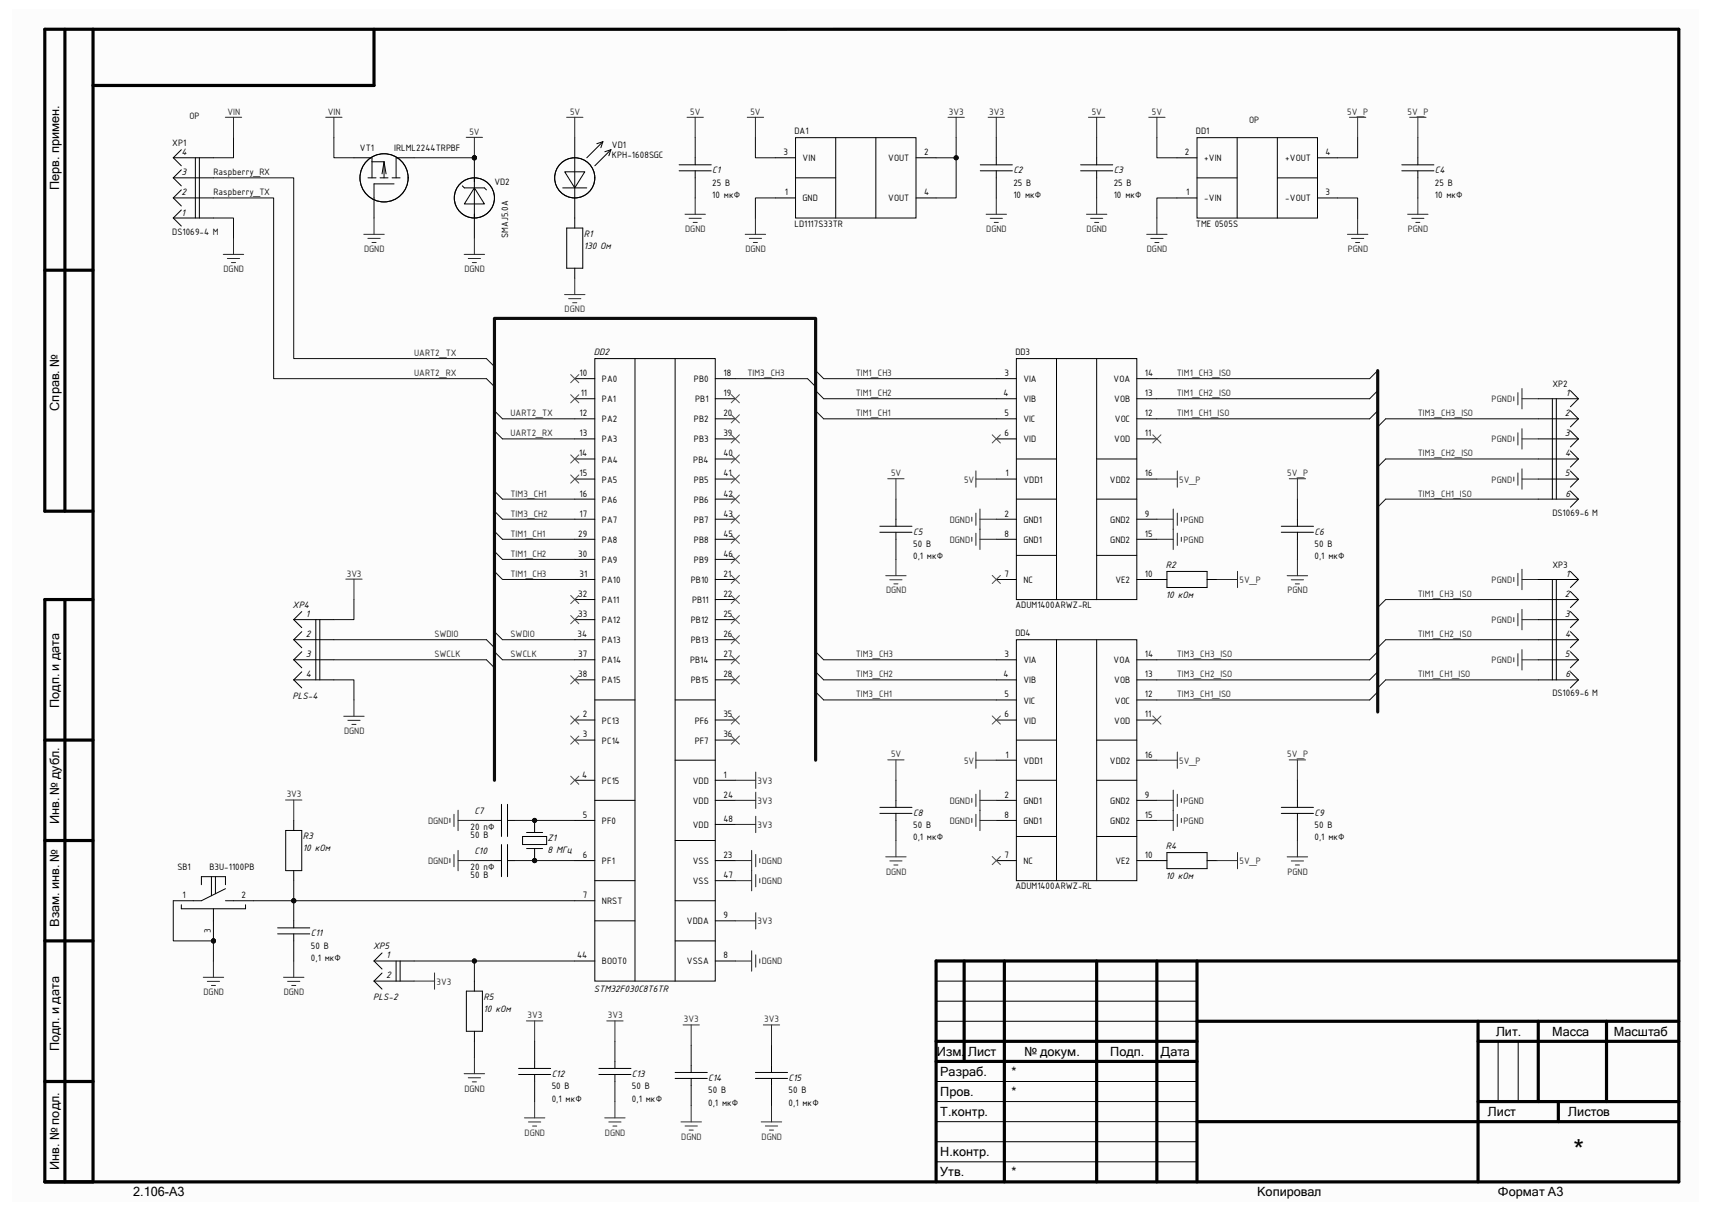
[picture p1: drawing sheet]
<svg xmlns="http://www.w3.org/2000/svg" width="297mm" height="210mm" viewBox="0 0 297 210" stroke-linecap="round" stroke-linejoin="round" font-family="sans-serif">
<path d="M2.2 1.6h292.5v206.8h-292.5z" fill-rule="evenodd" fill="#fcfcfc"/>
<g fill="none" stroke="#000" stroke-width=".55">
<path d="M11.3 5.1v83.6M16.1 5.1v199.9M64.9 5.1v9.7h-48.8M7.8 46.9h8.3M16.1 88.7h-8.3v-83.6h283.5v199.9h-283.5v-101h8.3M11.3 104v101M7.8 128.3h8.3M7.8 145.8h8.3M7.8 163.2h8.3M167.3 166.7v17.4M174.2 166.7v38.3M190.3 166.7v38.3"/>
<path d="M200.7 166.7v38.3M207.7 177.1h83.6M207.7 166.7v38.3M256.4 177.1v27.9M266.9 177.1v13.9M278.7 177.1v13.9M291.3 166.7h-128.9v38.3M7.8 187.6h8.3M162.4 180.6h45.3M162.4 184.1h45.3M207.7 194.5h83.6M256.4 180.6h34.9"/>
<path d="M256.4 191h34.9M270.4 191v3.5"/>
</g>
<g fill="none" stroke="#000" stroke-width=".17">
<path d="M97.6 32.6h4.2M98 29.8h3.5l-1.8 2.8zM98.3 39.5h2.8v7h-2.8zM99.7 23.9v15.6M104.6 24.6l-2.8 2.8M104.6 24.6l-1.1 .3M104.6 24.6l-.4 1M106 26l-2.8 2.8M106 26l-1.1 .3M106 26l-.4 1M117.8 29.6h5.6M117.8 28.6h5.6"/>
<path d="M120.6 27.4v1.2M120.6 29.6v1.2M134.5 34.3h3.5M134.5 27.4h3.5M138 23.9h20.9v13.9h-20.9zM138 30.8h7M145 23.9v13.9M152 23.9v13.9M158.9 34.3h3.5M158.9 27.4h3.5M170.1 29.6h5.5M170.1 28.6h5.5"/>
<path d="M172.8 27.4v1.2M172.8 29.6v1.2M187.5 29.6h5.5M187.5 28.6h5.5M190.3 27.4v1.2M190.3 29.6v1.3M204.2 27.4h3.5M204.2 34.3h3.5M207.7 23.9h20.9v13.9h-20.9zM207.7 30.9h6.9M214.6 23.9v13.9M221.6 30.9h7"/>
<path d="M221.6 23.9v13.9M228.6 27.4h3.5M228.6 34.3h3.5M243.2 29.6h5.6M243.2 28.6h5.6M246 27.4v1.2M246 29.6v1.3M99.7 46.5v1.8M172.8 65.7h3.5M172.8 69.2h3.5M172.8 72.6h3.5M172.8 76.1h3.5"/>
<path d="M176.3 62.2h20.9v41.8h-20.9zM176.3 79.6h7M183.3 62.2v41.8M190.3 62.2v41.8M190.3 79.6h6.9M197.2 65.7h3.5M197.2 69.2h3.5M197.2 72.6h3.5M197.2 76.1h3.5M152.6 92.3h5.6M152.6 91.3h5.6M155.4 90v1.3"/>
<path d="M155.4 92.3v1.2M172.8 83.1h3.5M172.8 90h3.5M172.8 93.5h3.5M176.3 86.6h7M176.3 96.3h7M190.3 86.6h6.9M190.3 96.3h6.9M197.2 83.1h3.5M197.2 90h3.5M197.2 93.5h3.5M222.3 92.3h5.6"/>
<path d="M222.3 91.3h5.6M225.1 90v1.3M225.1 92.3v1.2M172.8 100.5h3.5M172.8 114.4h3.5M172.8 117.9h3.5M176.3 110.9h20.9v41.8h-20.9zM183.3 110.9v41.8M190.3 110.9v41.8M197.2 100.5h3.5M197.2 114.4h3.5M197.2 117.9h3.5"/>
<path d="M155.4 138.8v1.2M172.8 131.8h3.5M172.8 138.8h3.5M172.8 121.4h3.5M172.8 124.9h3.5M176.3 128.4h7M176.3 135.3h7M190.3 128.4h6.9M190.3 135.3h6.9M197.2 131.8h3.5M197.2 138.8h3.5M197.2 121.4h3.5"/>
<path d="M197.2 124.9h3.5M225.1 138.8v1.2M152.6 141.1h5.6M152.6 140h5.6M155.4 141.1v1.2M172.8 149.2h3.5M172.8 142.3h3.5M176.3 145.1h7M190.3 145.1h6.9M197.2 149.2h3.5M197.2 142.3h3.5M222.3 141.1h5.6"/>
<path d="M222.3 140h5.6M225.1 141.1v1.2M162.4 177.1h45.3M162.4 173.6h45.3M162.4 170.1h45.3M117.1 187h5.6M117.1 186h5.6M119.9 184.8v1.2M119.9 187v1.3M131.1 187h5.5M131.1 186h5.5M133.8 184.8v1.2"/>
<path d="M133.8 187v1.3M162.4 198h45.3M162.4 194.5h45.3M162.4 191h45.3M162.4 187.6h45.3M259.9 180.6v10.4M263.4 180.6v10.4M162.4 201.5h45.3"/>
<circle cx="99.7" cy="30.8" r="3.5"/>
</g>
<path d="M172.1 99.8l1.5 1.4M173.6 99.8l-1.5 1.4M172.1 148.5l1.5 1.5M173.6 148.5l-1.5 1.5" fill="none" stroke="#4c4c4c" stroke-width=".17"/>
<g fill="none" stroke="#262626" stroke-width=".17">
<path d="M98.3 20.3h2.8M99.7 20.3v3.6M118.8 37.2h3.6M119.2 20.3h2.8M119.5 37.9h2.2M120.3 38.6h.7M120.6 20.3v3.6M120.6 34.3v2.9M129.6 20.3h2.9M131.1 20.3v3.6M131.1 37.8v2.8M164.5 20.3h2.8"/>
<path d="M165.9 20.3v3.6M171.1 37.2h3.5M171.4 20.3h2.9M171.8 37.9h2.1M172.5 38.6h.7M172.8 20.3v3.6M172.8 34.3v2.9M188.5 37.2h3.5M188.8 20.3h2.9M189.2 37.9h2.1M189.9 38.6h.7M190.3 20.3v3.6"/>
<path d="M190.3 34.3v2.9M199.3 20.3h2.8M200.7 20.3v3.6M200.7 37.8v2.8M235.5 37.8v2.8M244.2 37.2h3.5M244.9 37.9h2.1M245.6 38.6h.7M246 34.3v2.9M38.7 44.1h3.6M39.4 44.8h2.2M40.2 45.5h.7"/>
<path d="M40.5 41.3v2.8M129.3 40.6h3.5M130 41.3h2.1M130.7 42.1h.7M198.9 40.6h3.6M199.6 41.3h2.2M200.4 42.1h.7M233.8 40.6h3.5M234.5 41.3h2.1M235.2 42.1h.7M168.6 89.7v.7M168.6 93.2v.7"/>
<path d="M169.3 81.7v2.8M169.3 89v2.1M169.3 92.5v2.1M169.3 83.1h3.5M170 88.3v7M170 90h2.8M170 93.5h2.8M200.7 90h2.8M200.7 93.5h2.8M203.5 88.3v7M204.2 89v2.1M204.2 92.5v2.1"/>
<path d="M204.9 89.7v.7M204.9 93.2v.7M223.3 99.8h3.6M225.1 97v2.8M224 100.6h2.1M224.7 101.3h.7M168.6 138.4v.8M169.3 130.4v2.8M169.3 137.7v2.2M169.3 131.8h3.5M170 137v7M170 138.8h2.8"/>
<path d="M200.7 138.8h2.8M203.5 137v7M204.2 137.7v2.2M204.9 138.5v.7M168.6 141.9v.7M169.3 141.2v2.1M170 142.3h2.8M200.7 142.3h2.8M204.2 141.2v2.1M204.9 141.9v.7M223.3 148.6h3.6M224 149.3h2.1"/>
<path d="M224.7 150h.7M225.1 145.8v2.8"/>
</g>
<g fill="none" stroke="#2e2e2e" stroke-width=".17">
<path d="M234.1 20.3h2.9M235.5 20.3v3.6M244.6 20.3h2.8M246 20.3v3.6M97.9 51.1h3.6M98.7 51.8h2.1M99.4 52.5h.7M99.7 48.3v2.8M153.7 99.8h3.5M154 83h2.8M155.4 83v3.6M155.4 97v2.8"/>
<path d="M200.7 83.1h3.5M204.2 81.7v2.8M223.7 83h2.8M225.1 83v3.6M154.4 100.5h2.1M155.1 101.3h.7M154 131.8h2.8M155.4 131.8v3.5M200.7 131.8h3.5M204.2 130.4v2.9M223.7 131.8h2.8M225.1 131.8v3.5"/>
<path d="M153.7 148.6h3.5M154.4 149.3h2.1M155.1 150h.7M155.4 145.8v2.8M118.5 177.7h2.8M119.9 177.7v3.6M132.4 177.7h2.9M133.8 177.7v3.6M118.1 194.6h3.6M118.9 195.3h2.1M119.6 196h.7M119.9 191.7v2.9"/>
<path d="M132.1 194.6h3.5M132.8 195.3h2.1M133.5 196h.7M133.8 191.7v2.9"/>
</g>
<circle cx="82.3" cy="27.4" r=".35" fill="#0e0e0e"/>
<circle cx="82.3" cy="27.4" r=".35" fill="none" stroke="#0e0e0e" stroke-width=".17"/>
<path d="M82.3 27.4v4.1" fill="none" stroke="#000" stroke-width=".17"/>
<circle cx="82.3" cy="27.4" r=".35" fill="#0e0e0e"/>
<circle cx="82.3" cy="27.4" r=".35" fill="none" stroke="#0e0e0e" stroke-width=".17"/>
<g fill="none" stroke="#000" stroke-width=".17">
<path d="M30.1 37.8h6.9M30.1 34.3h6.9M30.1 30.8h6.9M30.1 27.4h6.9M30.1 34.3l1.4 1.4M30.1 37.8l1.4 1.4M30.1 30.8l1.4 1.4M30.1 27.4l1.4 1.4M31.5 36.4l-1.4 1.4M31.5 32.9l-1.4 1.4M31.5 29.4l-1.4 1.4M31.5 26l-1.4 1.4"/>
<path d="M33.9 27.4v10.4M34.6 27.4v10.4M80.2 32.2l.4 .4h3.4l.4 .3M82.3 32.6l1.7 2.8h-3.4zM82.3 30.8v10.5"/>
<circle cx="82.3" cy="34.3" r="3.5"/>
</g>
<path d="M80.9 23.8h2.8M82.3 23.8v3.6" fill="none" stroke="#262626" stroke-width=".17"/>
<circle cx="82.3" cy="27.4" r=".35" fill="#0e0e0e"/>
<circle cx="82.3" cy="27.4" r=".35" fill="none" stroke="#0e0e0e" stroke-width=".17"/>
<g fill="none" stroke="#262626" stroke-width=".17">
<path d="M39.1 20.3h2.8M40.5 20.3v3.6M56.5 20.3h2.8M57.9 20.3v3.6M64.9 37.8v2.8M63.1 40.6h3.6M63.8 41.3h2.1M64.5 42.1h.7M80.5 44.1h3.6M81.2 44.8h2.2M81.9 45.5h.8M82.3 41.3v2.8"/>
<path d="M78.1 141.9v.7M78.1 148.9v.7M78.8 141.2v2.1M78.8 148.2v2.1M79.5 140.5v3.5M79.5 147.5v3.5M79.5 142.3h2.8M79.5 149.2h2.8"/>
</g>
<g fill="none" stroke="#000" stroke-width=".17">
<path d="M61.4 27.4h3.1v3.4M63.8 30.8h1.4M64.5 28.1h2.1M65.9 30.8h1.4M66.6 28.1v2.7M66.6 28.1l.4 2M66.6 28.1l-.3 2M68 30.8h1.4M68.4 31.9h-3.5v5.9M71.9 27.4h-3.2v3.4M87 139.5v5.6M88 139.5v5.6"/>
<path d="M85.8 142.3h1.2M85.8 149.2h1.2M87 146.5v5.5M88 146.5v5.5M88 142.3h1.3M88 149.2h1.3"/>
<circle cx="66.6" cy="30.8" r="4.2"/>
</g>
<path d="M49.5 138.7h2.9M51 138.7v3.6" fill="none" stroke="#2e2e2e" stroke-width=".17"/>
<circle cx="37" cy="163.2" r=".35" fill="#0e0e0e"/>
<circle cx="37" cy="163.2" r=".35" fill="none" stroke="#0e0e0e" stroke-width=".17"/>
<path d="M30.1 156.2h3.4M37 159.7v3.5" fill="none" stroke="#000" stroke-width=".17"/>
<circle cx="37" cy="163.2" r=".35" fill="#0e0e0e"/>
<circle cx="37" cy="163.2" r=".35" fill="none" stroke="#0e0e0e" stroke-width=".17"/>
<g fill="none" stroke="#000" stroke-width=".17">
<path d="M31.5 156.9v.7h11.1v-.7M34.9 153.4v-1.4h4.2v1.4M36.7 152v3.3M37 157.6v2.1M37.4 152v3M39.1 154.1l-4.2 2.1h-1.4M39.1 156.2h4.9M49.6 144h2.8v7h-2.8zM51 142.3v1.7M51 151v1.7M51 159.7v1.2M48.2 162h5.5"/>
<path d="M48.2 160.9h5.5M51 162v1.2M64.9 166.7h7M64.9 170.1h7M64.9 170.1l1.4 1.4M64.9 166.7l1.4 1.4M66.3 165.3l-1.4 1.4M66.3 168.7l-1.4 1.4M68.7 166.7v3.4M69.4 166.7v3.4M80.9 171.9h2.8v6.9h-2.8zM82.3 170.1v1.8"/>
<path d="M82.3 178.8v1.8"/>
</g>
<path d="M35.3 169.5h3.5M36 170.2h2.1M36.7 170.9h.7M37 166.7v2.8M49.2 169.5h3.5M49.9 170.2h2.1M50.6 170.9h.7M51 166.7v2.8M80.5 186.2h3.6M81.2 186.9h2.2M81.9 187.6h.8M82.3 183.4v2.8" fill="none" stroke="#262626" stroke-width=".17"/>
<path d="M71.9 170.1h3.5M75.4 168.7v2.9" fill="none" stroke="#2e2e2e" stroke-width=".17"/>
<circle cx="92.7" cy="149.2" r=".35" fill="#0e0e0e"/>
<circle cx="92.7" cy="149.2" r=".35" fill="none" stroke="#0e0e0e" stroke-width=".17"/>
<path d="M92.7 147.2v2" fill="none" stroke="#000" stroke-width=".17"/>
<circle cx="92.7" cy="149.2" r=".35" fill="#0e0e0e"/>
<g fill="none" stroke="#0e0e0e" stroke-width=".17">
<path d="M84.4 62.2l1.4 1.4M84.4 65.7l1.4 1.4M85.8 71.2l1.4 1.4M85.8 74.7l1.4 1.4M140.1 65.7l1.4 1.4M240.4 72.6l-1.4 1.4M240.4 79.6l-1.4 1.4M85.8 85.2l1.4 1.4M85.8 88.7l1.4 1.3M85.8 92.1l1.4 1.4M85.8 95.6l1.4 1.4M85.8 99.1l1.4 1.4"/>
<path d="M240.4 86.6l-1.4 1.4M84.4 110.9l1.4 1.4M84.4 114.4l1.4 1.4M85.8 109.5l1.4 1.4M85.8 113l1.4 1.4M240.4 104l-1.4 1.4M240.4 110.9l-1.4 1.4M240.4 117.9l-1.4 1.4M30.1 156.2v7h6.9v3.5"/>
<circle cx="92.7" cy="149.2" r=".35"/>
</g>
<g fill="none" stroke="#000" stroke-width=".17">
<path d="M99.7 65.7h3.5M99.7 69.2h3.5M99.7 72.6h3.5M99.7 76.1h3.5M99.7 79.6h3.5M103.2 62.2h20.9v107.9h-20.9zM110.2 62.2v107.9M117.1 62.2v107.9M124.1 65.7h3.5M124.1 69.2h3.5M124.1 72.6h3.5M124.1 76.1h3.5"/>
<path d="M124.1 79.6h3.5M266.9 69.2h6.9M266.9 72.6h6.9M266.9 76.1h6.9M266.9 79.6h6.9M269.3 69.2v17.4M270 69.2v17.4M272.4 71.2l1.4 1.4M272.4 67.8l1.4 1.4M272.4 74.7l1.4 1.4M272.4 78.2l1.4 1.4M273.8 69.2l-1.4 1.3"/>
<path d="M273.8 72.6l-1.4 1.4M273.8 76.1l-1.4 1.4M273.8 79.6l-1.4 1.4M99.7 83.1h3.5M99.7 86.6h3.5M99.7 90h3.5M99.7 93.5h3.5M99.7 97h3.5M124.1 83.1h3.5M124.1 86.6h3.5M124.1 90h3.5M124.1 93.5h3.5"/>
<path d="M124.1 97h3.5M202.4 99.1h7v2.8h-7zM266.9 83.1h6.9M266.9 86.6h6.9M272.4 81.7l1.4 1.4M272.4 85.2l1.4 1.4M272.4 99.1l1.4 1.4M273.8 83.1l-1.4 1.4M273.8 86.6l-1.4 1.4M51 107.5h6.9M51 110.9h6.9M51 114.4h6.9"/>
<path d="M51 117.9h6.9M51 110.9l1.4 1.4M51 107.5l1.4 1.3M51 114.4l1.4 1.4M51 117.9l1.4 1.4M52.4 106.1l-1.4 1.4M52.4 109.5l-1.4 1.4M52.4 113l-1.4 1.4M52.4 116.5l-1.4 1.4M54.8 107.5v10.4M55.5 107.5v10.4M99.7 100.5h3.5"/>
<path d="M99.7 104h3.5M99.7 107.5h3.5M99.7 110.9h3.5M99.7 114.4h3.5M99.7 117.9h3.5M124.1 100.5h3.5M124.1 104h3.5M124.1 107.5h3.5M124.1 110.9h3.5M124.1 114.4h3.5M124.1 117.9h3.5M200.7 100.5h1.7"/>
<path d="M209.4 100.5h1.7M266.9 100.5h6.9M266.9 104h6.9M266.9 107.5h6.9M266.9 110.9h6.9M266.9 114.4h6.9M266.9 117.9h6.9M269.3 100.5v17.4M270 100.5v17.4M272.4 102.6l1.4 1.4M272.4 106.1l1.4 1.4M272.4 109.5l1.4 1.4"/>
<path d="M272.4 113l1.4 1.4M272.4 116.5l1.4 1.4M273.8 100.5l-1.4 1.4M273.8 104l-1.4 1.4M273.8 107.5l-1.4 1.3M273.8 110.9l-1.4 1.4M273.8 114.4l-1.4 1.4M273.8 117.9l-1.4 1.4M99.7 135.3h3.5M99.7 124.9h3.5M99.7 128.3h3.5M103.2 138.8h7"/>
<path d="M103.2 121.4h7M117.1 121.4h7M117.1 131.8h7M124.1 135.3h3.5M124.1 124.9h3.5M124.1 128.3h3.5M124.1 138.8h3.5M90.7 145.1h4.1v1.4h-4.1zM91.4 144.4h2.7M91.4 147.2h2.7M92.7 142.3v2.1M99.7 142.3h3.5"/>
<path d="M99.7 149.2h3.5M99.7 156.2h3.5M103.2 159.7h7M103.2 152.7h7M117.1 156.2h7M117.1 145.8h7M124.1 149.2h3.5M124.1 159.7h3.5M124.1 152.7h3.5M124.1 143h3.5M200.7 149.2h1.7M202.4 147.9h7v2.7h-7z"/>
<path d="M209.4 149.2h1.7M99.7 166.7h3.5M117.1 163.2h7M124.1 166.7h3.5M90 186.3h5.5M90 185.3h5.5M92.8 184.1v1.2M92.8 186.3v1.3M103.9 186.3h5.6M103.9 185.3h5.6M106.7 184.1v1.2M106.7 186.3v1.3"/>
</g>
<g fill="none" stroke="#262626" stroke-width=".17">
<path d="M262.6 68.8v.7M262.6 75.8v.7M263.3 68.1v2.1M263.3 75.1v2.1M264 67.4v3.5M264 74.3v3.6M264 69.2h2.9M264 76.1h2.9M262.6 82.7v.7M263.3 82v2.1M263.3 99.4v2.2M264 81.3v3.5"/>
<path d="M264 98.7v3.6M264 83.1h2.9M262.6 100.1v.7M262.6 107.1v.7M262.6 114.1v.7M263.3 106.4v2.1M263.3 113.4v2.1M264 105.7v3.5M264 112.7v3.5M264 100.5h2.9M264 107.5h2.9M264 114.4h2.9"/>
<path d="M59.6 124.2h3.6M60.3 124.9h2.2M61 125.6h.8M61.4 121.4v2.8M127.6 135.3h3.5M127.6 138.8h3.5M131.1 133.9v2.8M131.1 137.4v2.8M127.6 143h3.5M127.6 159.7h3.5M127.6 152.7h2.8M127.6 149.2h2.8"/>
<path d="M130.4 147.5v7M131.1 141.6v2.8M131.1 148.2v2.1M131.1 151.7v2.1M131.1 158.3v2.8M131.8 148.9v.7M131.8 152.4v.7M127.6 166.7h2.8M130.4 164.9v3.5M131.1 165.6v2.1M131.8 166.3v.7"/>
</g>
<g fill="none" stroke="#2e2e2e" stroke-width=".17">
<path d="M214.7 99.1v2.8M60 100.4h2.8M61.4 100.4v3.6M211.1 100.5h3.6M211.1 149.2h3.6M214.7 147.8v2.9M91.3 177h2.9M92.8 177v3.6M105.3 177h2.8M106.7 177v3.6M91 193.9h3.5M91.7 194.6h2.1"/>
<path d="M92.4 195.3h.7M92.8 191v2.9M104.9 193.9h3.5M105.6 194.6h2.1M106.3 195.3h.7M106.7 191v2.9"/>
</g>
<g fill="none" stroke="#4c4c4c" stroke-width=".17">
<path d="M99 65l1.4 1.4M99 68.4l1.4 1.5M99 78.9l1.4 1.4M100.4 65l-1.4 1.4M100.4 68.4l-1.4 1.5M100.4 78.9l-1.4 1.4M126.9 78.9l1.4 1.4M126.9 75.4l1.4 1.4M126.9 71.9l1.4 1.4M126.9 68.4l1.4 1.5M128.3 78.9l-1.4 1.4M128.3 75.4l-1.4 1.4"/>
<path d="M128.3 71.9l-1.4 1.4M128.3 68.4l-1.4 1.5M99 82.4l1.4 1.4M100.4 82.4l-1.4 1.4M126.9 99.8l1.4 1.4M126.9 96.3l1.4 1.4M126.9 92.8l1.4 1.4M126.9 89.3l1.4 1.5M126.9 85.9l1.4 1.4M126.9 82.4l1.4 1.4M128.3 99.8l-1.4 1.4M128.3 96.3l-1.4 1.4"/>
<path d="M128.3 92.8l-1.4 1.4M128.3 89.3l-1.4 1.5M128.3 85.9l-1.4 1.4M128.3 82.4l-1.4 1.4M99 106.7l1.4 1.5M99 117.2l1.4 1.4M99 103.3l1.4 1.4M100.4 106.7l-1.4 1.5M100.4 117.2l-1.4 1.4M100.4 103.3l-1.4 1.4M126.9 117.2l1.4 1.4M126.9 113.7l1.4 1.4"/>
<path d="M126.9 110.2l1.4 1.4M126.9 106.7l1.4 1.5M126.9 103.3l1.4 1.4M128.3 106.7l-1.4 1.5M128.3 117.2l-1.4 1.4M128.3 113.7l-1.4 1.4M128.3 110.2l-1.4 1.4M128.3 103.3l-1.4 1.4M99 124.2l1.4 1.4M99 127.6l1.4 1.5M99 134.6l1.4 1.4M100.4 124.2l-1.4 1.4"/>
<path d="M100.4 127.6l-1.4 1.5M100.4 134.6l-1.4 1.4M126.9 127.6l1.4 1.5M126.9 124.2l1.4 1.4M128.3 127.6l-1.4 1.5M128.3 124.2l-1.4 1.4"/>
</g>
<path d="M141.5 131.8v-76.6h-55.7v80.1" fill="none" stroke="#0e0e0e" stroke-width=".55"/>
<circle cx="37" cy="163.2" r=".35" fill="#0e0e0e"/>
<g fill="none" stroke="#0e0e0e" stroke-width=".17">
<path d="M37 34.3h10.5v31.4h36.9M37 37.8h3.5v3.5M37 30.8h14v31.4h33.4M40.5 23.9v3.5h-3.5M44 156.2h7"/>
<circle cx="37" cy="163.2" r=".35"/>
</g>
<circle cx="51" cy="156.2" r=".35" fill="#0e0e0e"/>
<g fill="none" stroke="#0e0e0e" stroke-width=".17">
<path d="M51 152.7v7"/>
<circle cx="51" cy="156.2" r=".35"/>
</g>
<circle cx="51" cy="156.2" r=".35" fill="#0e0e0e"/>
<g fill="none" stroke="#0e0e0e" stroke-width=".17">
<path d="M51 156.2h48.7"/>
<circle cx="51" cy="156.2" r=".35"/>
</g>
<circle cx="51" cy="156.2" r=".35" fill="#0e0e0e"/>
<g fill="none" stroke="#0e0e0e" stroke-width=".17">
<path d="M57.9 23.9v3.5h3.5M57.9 117.9h3.5v3.5M57.9 110.9h26.5M57.9 114.4h26.5M61.4 104v3.5h-3.5M71.9 166.7h10.4"/>
<circle cx="51" cy="156.2" r=".35"/>
</g>
<circle cx="82.3" cy="166.7" r=".35" fill="#0e0e0e"/>
<g fill="none" stroke="#0e0e0e" stroke-width=".17">
<path d="M71.9 27.4h10.4"/>
<circle cx="82.3" cy="166.7" r=".35"/>
</g>
<circle cx="82.3" cy="27.4" r=".35" fill="#0e0e0e"/>
<g fill="none" stroke="#0e0e0e" stroke-width=".17">
<path d="M99.7 166.7h-17.4v3.4M82.3 180.6v2.8"/>
<circle cx="82.3" cy="27.4" r=".35"/>
</g>
<circle cx="82.3" cy="166.7" r=".35" fill="#0e0e0e"/>
<g fill="none" stroke="#0e0e0e" stroke-width=".17">
<path d="M87.2 76.1h12.5M87.2 72.6h12.5M87.2 97h12.5M87.2 93.5h12.5M87.2 90h12.5M87.2 86.6h12.5M87.2 114.4h12.5M87.2 110.9h12.5M87.2 100.5h12.5M82.3 149.2h3.5M82.3 142.3h3.5M89.3 142.3h10.4"/>
<circle cx="82.3" cy="166.7" r=".35"/>
</g>
<circle cx="92.7" cy="142.3" r=".35" fill="#0e0e0e"/>
<g fill="none" stroke="#0e0e0e" stroke-width=".17">
<path d="M89.3 149.2h10.4"/>
<circle cx="92.7" cy="142.3" r=".35"/>
</g>
<circle cx="92.7" cy="149.2" r=".35" fill="#0e0e0e"/>
<g fill="none" stroke="#0e0e0e" stroke-width=".17">
<path d="M131.1 23.9v3.5h3.4M134.5 34.3h-3.4v3.5M165.9 27.4v6.9h-3.5M127.6 65.7h12.5"/>
<circle cx="92.7" cy="149.2" r=".35"/>
</g>
<circle cx="165.9" cy="27.4" r=".35" fill="#0e0e0e"/>
<g fill="none" stroke="#0e0e0e" stroke-width=".17">
<path d="M165.9 23.9v3.5h-3.5"/>
<circle cx="165.9" cy="27.4" r=".35"/>
</g>
<circle cx="165.9" cy="27.4" r=".35" fill="#0e0e0e"/>
<g fill="none" stroke="#0e0e0e" stroke-width=".17">
<path d="M200.7 23.9v3.5h3.5M204.2 34.3h-3.5v3.5M232.1 34.3h3.4v3.5M235.5 23.9v3.5h-3.4M240.4 79.6h26.5M240.4 72.6h26.5M240.4 117.9h26.5M51 163.2v3.5M92.8 180.6v3.5M92.8 187.6v3.4"/>
<circle cx="165.9" cy="27.4" r=".35"/>
</g>
<circle cx="92.7" cy="142.3" r=".35" fill="#0e0e0e"/>
<g fill="none" stroke="#0e0e0e" stroke-width=".17">
<path d="M120.6 23.9v3.5M120.6 30.8v3.5M172.8 23.9v3.5M172.8 30.8v3.5M190.3 23.9v3.5M190.3 30.9v3.4M246 23.9v3.5M246 30.9v3.4M141.5 64.3l1.4 1.4h29.9M141.5 67.8l1.4 1.4h29.9M141.5 71.2l1.4 1.4h29.9M239 71.2l-1.4 1.4h-36.9"/>
<path d="M239 67.8l-1.4 1.4h-36.9M239 64.3l-1.4 1.4h-36.9M155.4 86.6v3.4M155.4 93.5v3.5M225.1 86.6v3.4M225.1 93.5v3.5M240.4 86.6h26.5M141.5 120l1.4 1.4h29.9M141.5 113l1.4 1.4h29.9M141.5 116.5l1.4 1.4h29.9M239 120l-1.4 1.4h-36.9M239 116.5l-1.4 1.4h-36.9"/>
<path d="M239 113l-1.4 1.4h-36.9M240.4 104h26.5M240.4 110.9h26.5M155.4 135.3v3.5M225.1 135.3v3.5M155.4 142.3v3.5M225.1 142.3v3.5M106.7 180.6v3.5M106.7 187.6v3.4M119.9 181.3v3.5M119.9 188.3v3.4M133.8 181.3v3.5"/>
<path d="M133.8 188.3v3.4"/>
<circle cx="92.7" cy="142.3" r=".35"/>
</g>
<path d="M239 64.3v59.2" fill="none" stroke="#0e0e0e" stroke-width=".55"/>
<path d="M172.1 75.4l1.5 1.4M173.6 75.4l-1.5 1.4M200 75.4l1.4 1.4M201.4 75.4l-1.4 1.4M172.1 124.2l1.5 1.4M173.6 124.2l-1.5 1.4M200 124.2l1.4 1.4M201.4 124.2l-1.4 1.4" fill="none" stroke="#4c4c4c" stroke-width=".17"/>
<text font-size="4.7" x="273" y="201">*</text>
<g font-size="2.2">
<text x="10.3" y="32.9" transform="rotate(-90 10.3 32.9)">Перв. примен.</text>
<text x="10.3" y="71.2" transform="rotate(-90 10.3 71.2)">Справ. №</text>
<text x="10.3" y="122.8" transform="rotate(-90 10.3 122.8)">Подп. и дата</text>
<text x="10.3" y="143" transform="rotate(-90 10.3 143)">Инв. № дубл.</text>
<text x="10.3" y="160.7" transform="rotate(-90 10.3 160.7)">Взам. инв. №</text>
<text x="259.5" y="179.6">Лит.</text>
<text x="269.3" y="179.6">Масса</text>
<text x="280" y="179.6">Масштаб</text>
<text x="10.3" y="182.3" transform="rotate(-90 10.3 182.3)">Подп. и дата</text>
<text x="162.5" y="183.1">Изм.</text>
<text x="168" y="183.1">Лист</text>
<text x="177.7" y="183.1">№ докум.</text>
<text x="192.6" y="183.1">Подп.</text>
<text x="201.3" y="183.1">Дата</text>
<text x="163.1" y="190.1">Пров.</text>
<text x="163.1" y="186.6">Разраб.</text>
<text x="175.5" y="190.1">*</text>
<text x="175.5" y="186.6">*</text>
<text x="163.1" y="193.5">Т.контр.</text>
<text x="258.1" y="193.5">Лист</text>
<text x="272.1" y="193.5">Листов</text>
<text x="10.3" y="202.9" transform="rotate(-90 10.3 202.9)">Инв. № подл.</text>
<text x="163.1" y="200.5">Н.контр.</text>
<text x="23.1" y="207.5">2.106-A3</text>
<text x="163.1" y="204">Утв.</text>
<text x="175.5" y="204">*</text>
<text x="218.1" y="207.5">Копировал</text>
<text x="259.9" y="207.5">Формат А3</text>
</g>
<g font-size="1.7" fill="#0e0e0e">
<text x="32.9" y="20.7">OP</text>
<text x="216.7" y="21.3">OP</text>
<text x="37" y="33.9">Raspberry_TX</text>
<text x="37" y="30.4">Raspberry_RX</text>
</g>
<g font-size="1.7" fill="#262626">
<text x="39.5" y="19.9">VIN</text>
<text x="56.9" y="19.9">VIN</text>
<text x="81.4" y="23.4">5V</text>
<text x="98.9" y="19.9">5V</text>
<text x="119.8" y="19.9">5V</text>
<text x="130.2" y="19.9">5V</text>
<text x="164.6" y="19.9">3V3</text>
<text x="171.6" y="19.9">3V3</text>
<text x="189.4" y="19.9">5V</text>
<text x="199.9" y="19.9">5V</text>
<text x="118.9" y="40.3">DGND</text>
<text x="171.1" y="40.3">DGND</text>
<text x="188.5" y="40.3">DGND</text>
<text x="244.2" y="40.3">PGND</text>
<text x="38.8" y="47.2">DGND</text>
<text x="63.2" y="43.7">DGND</text>
<text x="80.6" y="47.2">DGND</text>
<text x="129.3" y="43.7">DGND</text>
<text x="199" y="43.7">DGND</text>
<text x="233.8" y="43.7">PGND</text>
<text x="71.8" y="65.2">UART2_RX</text>
<text x="71.8" y="61.7">UART2_TX</text>
<text x="129.7" y="65.2">TIM3_CH3</text>
<text x="148.5" y="65.2">TIM1_CH3</text>
<text x="204.2" y="65.2">TIM1_CH3_ISO</text>
<text x="148.5" y="68.7">TIM1_CH2</text>
<text x="204.2" y="68.7">TIM1_CH2_ISO</text>
<text x="258.8" y="69.8">PGND</text>
<text x="88.6" y="72.2">UART2_TX</text>
<text x="88.6" y="75.6">UART2_RX</text>
<text x="148.5" y="72.2">TIM1_CH1</text>
<text x="204.2" y="72.2">TIM1_CH1_ISO</text>
<text x="246" y="72.2">TIM3_CH3_ISO</text>
<text x="258.8" y="76.7">PGND</text>
<text x="167.3" y="83.7">5V</text>
<text x="246" y="79.2">TIM3_CH2_ISO</text>
<text x="258.8" y="83.7">PGND</text>
<text x="88.6" y="86.1">TIM3_CH1</text>
<text x="88.6" y="89.6">TIM3_CH2</text>
<text x="246" y="86.1">TIM3_CH1_ISO</text>
<text x="88.6" y="93.1">TIM1_CH1</text>
<text x="164.8" y="90.7">DGND</text>
<text x="164.8" y="94.1">DGND</text>
<text x="205.3" y="94.1">PGND</text>
<text x="205.3" y="90.7">PGND</text>
<text x="88.6" y="96.6">TIM1_CH2</text>
<text x="88.6" y="100">TIM1_CH3</text>
<text x="258.8" y="101.1">PGND</text>
<text x="223.4" y="102.9">PGND</text>
<text x="246" y="103.5">TIM1_CH3_ISO</text>
<text x="75.4" y="110.5">SWDIO</text>
<text x="75.4" y="114">SWCLK</text>
<text x="88.6" y="110.5">SWDIO</text>
<text x="88.6" y="114">SWCLK</text>
<text x="148.5" y="114">TIM3_CH3</text>
<text x="204.2" y="114">TIM3_CH3_ISO</text>
<text x="246" y="110.5">TIM1_CH2_ISO</text>
<text x="258.8" y="108.1">PGND</text>
<text x="148.5" y="117.5">TIM3_CH2</text>
<text x="204.2" y="117.5">TIM3_CH2_ISO</text>
<text x="246" y="117.5">TIM1_CH1_ISO</text>
<text x="258.8" y="115">PGND</text>
<text x="148.5" y="120.9">TIM3_CH1</text>
<text x="204.2" y="120.9">TIM3_CH1_ISO</text>
<text x="59.7" y="127.3">DGND</text>
<text x="131.4" y="135.9">3V3</text>
<text x="167.3" y="132.5">5V</text>
<text x="74.3" y="142.9">DGND</text>
<text x="131.4" y="139.4">3V3</text>
<text x="131.4" y="143.6">3V3</text>
<text x="164.8" y="139.4">DGND</text>
<text x="164.8" y="142.9">DGND</text>
<text x="205.3" y="142.9">PGND</text>
<text x="205.3" y="139.4">PGND</text>
<text x="74.3" y="149.9">DGND</text>
<text x="132.2" y="149.9">DGND</text>
<text x="132.2" y="153.3">DGND</text>
<text x="223.4" y="151.7">PGND</text>
<text x="131.4" y="160.3">3V3</text>
<text x="132.2" y="167.3">DGND</text>
<text x="35.3" y="172.6">DGND</text>
<text x="49.2" y="172.6">DGND</text>
<text x="80.6" y="189.3">DGND</text>
</g>
<g font-size="1.7">
<text x="137.8" y="23.2">DA1</text>
<text x="207.5" y="23.2">DD1</text>
<text x="29.9" y="25.4">XP1</text>
<text x="31.5" y="26.9">4</text>
<text x="62.4" y="26.2">VT1</text>
<text x="68.4" y="26.2">IRLML2244TRPBF</text>
<text x="106.2" y="25.7">VD1</text>
<text x="106.2" y="27.5">KPH-1608SGC</text>
<text x="135.9" y="26.9">3</text>
<text x="139.2" y="28">VIN</text>
<text x="154.1" y="28">VOUT</text>
<text x="160.3" y="26.9">2</text>
<text x="205.6" y="26.9">2</text>
<text x="208.9" y="28">+VIN</text>
<text x="223" y="28">+VOUT</text>
<text x="230" y="26.9">4</text>
<text x="31.5" y="33.9">2</text>
<text x="31.5" y="30.4">3</text>
<text x="85.8" y="32">VD2</text>
<text x="123.6" y="32.2">25 В</text>
<text x="123.6" y="34.3">10 мкФ</text>
<text x="123.6" y="30.1">C1</text>
<text x="136.1" y="33.9">1</text>
<text x="139.2" y="34.9">GND</text>
<text x="154.1" y="34.9">VOUT</text>
<text x="160.3" y="33.9">4</text>
<text x="175.8" y="32.2">25 В</text>
<text x="175.8" y="34.3">10 мкФ</text>
<text x="175.8" y="30.1">C2</text>
<text x="193.2" y="32.2">25 В</text>
<text x="193.2" y="34.3">10 мкФ</text>
<text x="193.2" y="30.1">C3</text>
<text x="205.8" y="33.9">1</text>
<text x="208.9" y="34.9">-VIN</text>
<text x="223" y="34.9">-VOUT</text>
<text x="230" y="33.9">3</text>
<text x="248.9" y="32.2">25 В</text>
<text x="248.9" y="34.3">10 мкФ</text>
<text x="248.9" y="30.1">C4</text>
<text x="29.9" y="40.7">DS1069-4 M</text>
<text x="31.5" y="37.4">1</text>
<text x="88.1" y="41.3" transform="rotate(-90 88.1 41.3)">SMAJ5.0A</text>
<text x="101.3" y="41.1">R1</text>
<text x="137.8" y="39.3">LD1117S33TR</text>
<text x="207.5" y="39.3">TME 0505S</text>
<text x="101.3" y="43.2">130 Ом</text>
<text x="100.5" y="65.2">10</text>
<text x="103" y="61.6">DD2</text>
<text x="125.5" y="65.2">18</text>
<text x="174.2" y="65.2">3</text>
<text x="176.1" y="61.6">DD3</text>
<text x="198.6" y="65.2">14</text>
<text x="100.8" y="68.7">11</text>
<text x="104.4" y="66.3">PA0</text>
<text x="104.4" y="69.8">PA1</text>
<text x="120.4" y="66.3">PB0</text>
<text x="120.6" y="69.8">PB1</text>
<text x="125.5" y="68.7">19</text>
<text x="174.1" y="68.7">4</text>
<text x="177.5" y="66.3">VIA</text>
<text x="177.5" y="69.8">VIB</text>
<text x="193.2" y="66.3">VOA</text>
<text x="193.3" y="69.8">VOB</text>
<text x="198.6" y="68.7">13</text>
<text x="269.3" y="67.1">XP2</text>
<text x="271.7" y="68.7">1</text>
<text x="100.5" y="72.2">12</text>
<text x="100.5" y="75.6">13</text>
<text x="104.4" y="73.2">PA2</text>
<text x="104.4" y="76.7">PA3</text>
<text x="120.4" y="73.2">PB2</text>
<text x="120.4" y="76.7">PB3</text>
<text x="125.5" y="72.2">20</text>
<text x="125.5" y="75.6">39</text>
<text x="174.2" y="72.2">5</text>
<text x="174.2" y="75.6">6</text>
<text x="177.5" y="73.2">VIC</text>
<text x="177.5" y="76.7">VID</text>
<text x="193.3" y="76.7">VOD</text>
<text x="193.4" y="73.2">VOC</text>
<text x="198.6" y="75.6">11</text>
<text x="198.6" y="72.2">12</text>
<text x="271.5" y="72.2">2</text>
<text x="271.5" y="75.6">3</text>
<text x="100.5" y="79.2">14</text>
<text x="100.5" y="82.6">15</text>
<text x="104.4" y="80.2">PA4</text>
<text x="104.4" y="83.7">PA5</text>
<text x="120.3" y="80.2">PB4</text>
<text x="120.4" y="83.7">PB5</text>
<text x="125.5" y="79.2">40</text>
<text x="125.5" y="82.6">41</text>
<text x="174.5" y="82.6">1</text>
<text x="177.5" y="83.7">VDD1</text>
<text x="192.5" y="83.7">VDD2</text>
<text x="198.6" y="82.6">16</text>
<text x="271.5" y="82.6">5</text>
<text x="271.5" y="79.2">4</text>
<text x="100.5" y="86.1">16</text>
<text x="100.5" y="89.6">17</text>
<text x="104.4" y="87.2">PA6</text>
<text x="120.4" y="87.2">PB6</text>
<text x="125.5" y="86.1">42</text>
<text x="125.5" y="89.6">43</text>
<text x="174.2" y="89.6">2</text>
<text x="198.6" y="89.6">9</text>
<text x="269.3" y="89.5">DS1069-6 M</text>
<text x="271.6" y="86.1">6</text>
<text x="100.3" y="93.1">29</text>
<text x="104.4" y="90.7">PA7</text>
<text x="104.4" y="94.1">PA8</text>
<text x="120.4" y="90.7">PB7</text>
<text x="120.4" y="94.1">PB8</text>
<text x="125.5" y="93.1">45</text>
<text x="158.4" y="94.9">50 В</text>
<text x="158.4" y="92.8">C5</text>
<text x="174.2" y="93.1">8</text>
<text x="177.5" y="90.7">GND1</text>
<text x="177.5" y="94.1">GND1</text>
<text x="192.6" y="90.7">GND2</text>
<text x="192.6" y="94.1">GND2</text>
<text x="198.6" y="93.1">15</text>
<text x="228" y="94.9">50 В</text>
<text x="228" y="92.8">C6</text>
<text x="100.3" y="96.6">30</text>
<text x="100.5" y="100">31</text>
<text x="104.4" y="97.6">PA9</text>
<text x="104.4" y="101.1">PA10</text>
<text x="119.8" y="101.1">PB10</text>
<text x="120.4" y="97.6">PB9</text>
<text x="125.5" y="100">21</text>
<text x="125.5" y="96.6">46</text>
<text x="158.4" y="97">0,1 мкФ</text>
<text x="174.2" y="100">7</text>
<text x="177.5" y="101.1">NC</text>
<text x="193.5" y="101.1">VE2</text>
<text x="198.6" y="100">10</text>
<text x="202.3" y="98.5">R2</text>
<text x="228" y="97">0,1 мкФ</text>
<text x="269.3" y="98.5">XP3</text>
<text x="271.7" y="100">1</text>
<text x="50.8" y="105.5">XP4</text>
<text x="53" y="107">1</text>
<text x="100.3" y="103.5">32</text>
<text x="100.3" y="107">33</text>
<text x="104.4" y="104.6">PA11</text>
<text x="120.1" y="104.6">PB11</text>
<text x="125.5" y="103.5">22</text>
<text x="125.5" y="107">25</text>
<text x="176.1" y="105.5">ADUM1400ARWZ-RL</text>
<text x="202.3" y="103.7">10 кОм</text>
<text x="271.5" y="103.5">2</text>
<text x="271.5" y="107">3</text>
<text x="53" y="110.5">2</text>
<text x="53" y="114">3</text>
<text x="100.2" y="110.5">34</text>
<text x="100.3" y="114">37</text>
<text x="104.4" y="108.1">PA12</text>
<text x="104.4" y="111.5">PA13</text>
<text x="119.8" y="108.1">PB12</text>
<text x="119.8" y="111.5">PB13</text>
<text x="125.5" y="110.5">26</text>
<text x="125.5" y="114">27</text>
<text x="174.2" y="114">3</text>
<text x="176.1" y="110.3">DD4</text>
<text x="198.6" y="114">14</text>
<text x="271.5" y="114">5</text>
<text x="271.5" y="110.5">4</text>
<text x="53" y="117.5">4</text>
<text x="100.3" y="117.5">38</text>
<text x="104.4" y="115">PA14</text>
<text x="104.4" y="118.5">PA15</text>
<text x="119.7" y="115">PB14</text>
<text x="119.8" y="118.5">PB15</text>
<text x="125.5" y="117.5">28</text>
<text x="174.1" y="117.5">4</text>
<text x="177.5" y="115">VIA</text>
<text x="177.5" y="118.5">VIB</text>
<text x="193.2" y="115">VOA</text>
<text x="193.3" y="118.5">VOB</text>
<text x="198.6" y="117.5">13</text>
<text x="271.6" y="117.5">6</text>
<text x="50.8" y="121.2">PLS-4</text>
<text x="101.1" y="124.4">2</text>
<text x="104.4" y="125.5">PC13</text>
<text x="120.5" y="125.5">PF6</text>
<text x="125.5" y="124.4">35</text>
<text x="174.2" y="120.9">5</text>
<text x="174.2" y="124.4">6</text>
<text x="177.5" y="122">VIC</text>
<text x="177.5" y="125.5">VID</text>
<text x="193.3" y="125.5">VOD</text>
<text x="193.4" y="122">VOC</text>
<text x="198.6" y="124.4">11</text>
<text x="198.6" y="120.9">12</text>
<text x="269.3" y="120.8">DS1069-6 M</text>
<text x="101.1" y="127.9">3</text>
<text x="104.4" y="128.9">PC14</text>
<text x="120.5" y="128.9">PF7</text>
<text x="125.5" y="127.9">36</text>
<text x="174.5" y="131.4">1</text>
<text x="198.6" y="131.4">16</text>
<text x="101" y="134.9">4</text>
<text x="104.4" y="135.9">PC15</text>
<text x="120.2" y="135.9">VDD</text>
<text x="125.5" y="134.9">1</text>
<text x="177.5" y="132.5">VDD1</text>
<text x="192.5" y="132.5">VDD2</text>
<text x="81.6" y="143.9">20 пФ</text>
<text x="82.3" y="141.1">C7</text>
<text x="101.1" y="141.8">5</text>
<text x="104.4" y="142.9">PF0</text>
<text x="120.2" y="139.4">VDD</text>
<text x="120.2" y="143.6">VDD</text>
<text x="125.5" y="138.3">24</text>
<text x="125.5" y="142.5">48</text>
<text x="158.4" y="143.6">50 В</text>
<text x="158.4" y="141.5">C8</text>
<text x="174.2" y="138.3">2</text>
<text x="174.2" y="141.8">8</text>
<text x="177.5" y="139.4">GND1</text>
<text x="177.5" y="142.9">GND1</text>
<text x="192.6" y="139.4">GND2</text>
<text x="192.6" y="142.9">GND2</text>
<text x="198.6" y="138.3">9</text>
<text x="198.6" y="141.8">15</text>
<text x="228" y="143.6">50 В</text>
<text x="228" y="141.5">C9</text>
<text x="52.5" y="145.5">R3</text>
<text x="52.5" y="147.7">10 кОм</text>
<text x="81.6" y="145.3">50 В</text>
<text x="82.3" y="148.1">C10</text>
<text x="95" y="145.9">Z1</text>
<text x="95" y="148">8 МГц</text>
<text x="101.1" y="148.8">6</text>
<text x="104.4" y="149.9">PF1</text>
<text x="120.2" y="149.9">VSS</text>
<text x="125.5" y="148.8">23</text>
<text x="158.4" y="145.8">0,1 мкФ</text>
<text x="174.2" y="148.8">7</text>
<text x="177.5" y="149.9">NC</text>
<text x="193.5" y="149.9">VE2</text>
<text x="198.6" y="148.8">10</text>
<text x="202.3" y="147.2">R4</text>
<text x="228" y="145.8">0,1 мкФ</text>
<text x="30.8" y="150.9">SB1</text>
<text x="31.7" y="155.7">1</text>
<text x="36.3" y="150.9">B3U-1100PB</text>
<text x="41.9" y="155.7">2</text>
<text x="81.6" y="152.3">50 В</text>
<text x="81.6" y="150.9">20 пФ</text>
<text x="101.1" y="155.7">7</text>
<text x="120.2" y="153.3">VSS</text>
<text x="125.5" y="152.3">47</text>
<text x="176.1" y="154.2">ADUM1400ARWZ-RL</text>
<text x="202.3" y="152.5">10 кОм</text>
<text x="36.6" y="161.8" transform="rotate(-90 36.6 161.8)">3</text>
<text x="104.4" y="156.8">NRST</text>
<text x="119.2" y="160.3">VDDA</text>
<text x="125.5" y="159.3">9</text>
<text x="53.9" y="164.5">50 В</text>
<text x="53.9" y="166.7">0,1 мкФ</text>
<text x="53.9" y="162.4">C11</text>
<text x="64.7" y="164.6">XP5</text>
<text x="67" y="166.2">1</text>
<text x="100.1" y="166.2">44</text>
<text x="104.4" y="167.3">BOOT0</text>
<text x="119.2" y="167.3">VSSA</text>
<text x="125.5" y="166.2">8</text>
<text x="64.7" y="173.4">PLS-2</text>
<text x="67" y="169.7">2</text>
<text x="83.9" y="173.4">R5</text>
<text x="103" y="172">STM32F030C8T6TR</text>
<text x="83.9" y="175.5">10 кОм</text>
<text x="95.7" y="188.9">50 В</text>
<text x="95.7" y="191.1">0,1 мкФ</text>
<text x="95.7" y="186.8">C12</text>
<text x="109.6" y="188.9">50 В</text>
<text x="109.6" y="191.1">0,1 мкФ</text>
<text x="109.6" y="186.8">C13</text>
<text x="122.9" y="189.6">50 В</text>
<text x="122.9" y="191.7">0,1 мкФ</text>
<text x="122.9" y="187.5">C14</text>
<text x="136.8" y="189.6">50 В</text>
<text x="136.8" y="191.7">0,1 мкФ</text>
<text x="136.8" y="187.5">C15</text>
</g>
<g font-size="1.7" fill="#2e2e2e">
<text x="233.7" y="19.9">5V_P</text>
<text x="244.2" y="19.9">5V_P</text>
<text x="98" y="54.2">DGND</text>
<text x="154.6" y="82.6">5V</text>
<text x="204.6" y="83.7">5V_P</text>
<text x="223.3" y="82.6">5V_P</text>
<text x="60.2" y="100">3V3</text>
<text x="215.1" y="101.1">5V_P</text>
<text x="153.7" y="102.9">DGND</text>
<text x="154.6" y="131.3">5V</text>
<text x="223.3" y="131.3">5V_P</text>
<text x="204.6" y="132.5">5V_P</text>
<text x="49.7" y="138.3">3V3</text>
<text x="215.1" y="149.9">5V_P</text>
<text x="153.7" y="151.7">DGND</text>
<text x="75.7" y="170.8">3V3</text>
<text x="91.5" y="176.6">3V3</text>
<text x="105.5" y="176.6">3V3</text>
<text x="118.7" y="177.3">3V3</text>
<text x="132.6" y="177.3">3V3</text>
<text x="91" y="196.9">DGND</text>
<text x="104.9" y="196.9">DGND</text>
<text x="118.2" y="197.7">DGND</text>
<text x="132.1" y="197.7">DGND</text>
</g>
</svg>
